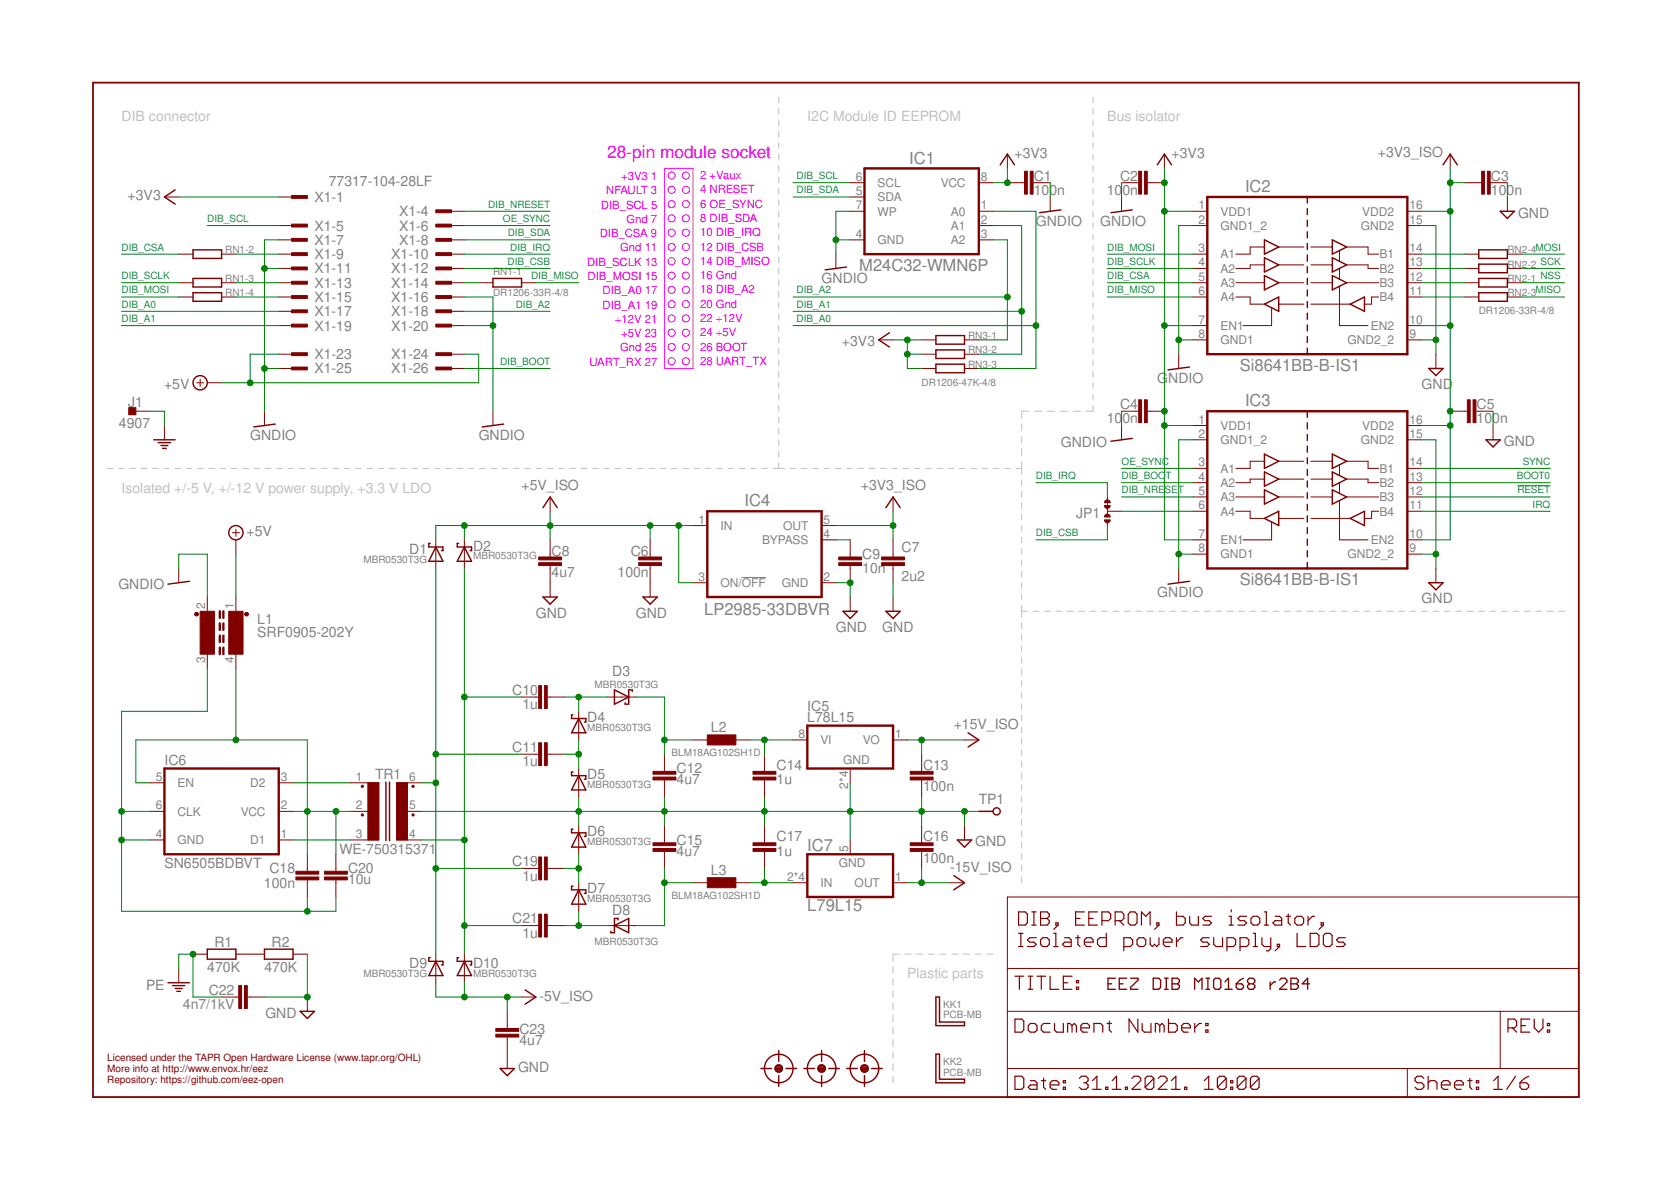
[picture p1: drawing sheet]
<svg xmlns="http://www.w3.org/2000/svg" width="297mm" height="210mm" viewBox="0 0 297 210" stroke-linecap="round" stroke-linejoin="round" font-family="sans-serif">
<g fill="none" stroke="#c0c0c0" stroke-width=".18">
<path d="M138.4 17.2v1.1M138.4 19.3v1M194.3 17.2v1.1M194.3 19.3v1M138.4 21.3v1M138.4 23.3v1.1M138.4 25.4v1M138.4 27.4v1M138.4 29.4v1.1M138.4 31.5v1M138.4 33.5v1M138.4 35.5v1"/>
<path d="M138.4 37.5v1.1M138.4 39.6v1M194.3 21.3v1M194.3 23.3v1.1M194.3 25.4v1M194.3 27.4v1M194.3 29.4v1.1M194.3 31.5v1M194.3 33.5v1M194.3 35.5v1M194.3 37.5v1.1M194.3 39.6v1"/>
<path d="M138.4 41.6v1M138.4 43.6v1.1M138.4 45.7v1M138.4 47.7v1M138.4 49.7v1.1M138.4 51.8v1M138.4 53.8v1M138.4 55.8v1.1M138.4 57.8v1.1M138.4 59.9v1M194.3 41.6v1M194.3 43.6v1.1"/>
<path d="M194.3 45.7v1M194.3 47.7v1M194.3 49.7v1.1M194.3 51.8v1M194.3 53.8v1M194.3 55.8v1.1M194.3 57.8v1.1M194.3 59.9v1M138.4 61.9v1M138.4 63.9v1.1M138.4 66v1M138.4 68v1"/>
<path d="M138.4 70v1.1M138.4 72.1v1M138.4 74.1v1M138.4 76.1v1.1M138.4 78.2v1M181.6 75.3v1.3M181.6 77.6v1.2M181.6 79.8v1.2M182.9 73.1h-1.3v1.2M183.9 73.1h1.3M186.2 73.1h1.3M188.4 73.1h1.3"/>
<path d="M190.7 73.1h1.3M194.3 61.9v1M194.3 63.9v1.1M194.3 66v1M194.3 68v1M194.3 70v1.1M194.3 72.1v1h-1.3M19.1 83.2h1M21.1 83.2h1M23.1 83.2h1M25.1 83.2h1M27.1 83.2h1"/>
<path d="M29.1 83.2h1M31.1 83.2h1M33.1 83.2h1M35.1 83.2h1M37.1 83.2h1M39.1 83.2h1M41.1 83.2h1M43.1 83.2h1.1M45.1 83.2h1.1M47.2 83.2h1M49.2 83.2h1M51.2 83.2h1"/>
<path d="M53.2 83.2h1M55.2 83.2h1M57.2 83.2h1M59.2 83.2h1M61.2 83.2h1M63.2 83.2h1M65.2 83.2h1M67.2 83.2h1M69.2 83.2h1M71.2 83.2h1M73.2 83.2h1M75.2 83.2h1"/>
<path d="M77.2 83.2h1.1M79.2 83.2h1.1M81.3 83.2h1M83.3 83.2h1M85.3 83.2h1M87.3 83.2h1M89.3 83.2h1M91.3 83.2h1M93.3 83.2h1M95.3 83.2h1M97.3 83.2h1M99.3 83.2h1"/>
<path d="M101.3 83.2h1M103.3 83.2h1M105.3 83.2h1M107.3 83.2h1M109.3 83.2h1M111.3 83.2h1.1M113.3 83.2h1.1M115.4 83.2h1M117.4 83.2h1M119.4 83.2h1M121.4 83.2h1M123.4 83.2h1"/>
<path d="M125.4 83.2h1M127.4 83.2h1M129.4 83.2h1M131.4 83.2h1M133.4 83.2h1M135.4 83.2h1M137.4 83.2h2M138.4 80.2v1M138.4 82.2v1M140.4 83.2h1M142.5 83.2h.9M144.5 83.2h1"/>
<path d="M146.5 83.2h1M148.5 83.2h1M150.5 83.2h1M152.5 83.2h1M154.5 83.2h1M156.5 83.2h1M158.5 83.2h1M160.5 83.2h1M162.5 83.2h1M164.5 83.2h1M166.5 83.2h1.1M168.6 83.2h.9"/>
<path d="M170.6 83.2h1M172.6 83.2h1M174.6 83.2h1M176.6 83.2h1M178.6 83.2h1M180.6 83.2h1M181.6 82v2.3M181.6 85.3v1M181.6 87.3v1M181.6 89.3v1.1M181.6 91.4v1M181.6 93.4v1"/>
<path d="M181.6 95.4v1.1M181.6 97.5v1M181.6 99.5v1M181.6 108.6h1M181.6 101.5v1.1M181.6 103.6v1M181.6 105.6v1M181.6 107.6v2.1M181.6 110.7v1.1M181.6 112.8v1M181.6 114.8v1.1M181.6 116.9v1"/>
<path d="M181.6 118.9v1.1M183.6 108.6h1.1M185.7 108.6h1M187.7 108.6h1M189.7 108.6h1.1M191.7 108.6h1.1M193.8 108.6h1M195.8 108.6h1M197.8 108.6h1.1M199.9 108.6h1M201.9 108.6h1M203.9 108.6h1.1"/>
<path d="M206 108.6h1M208 108.6h1M210 108.6h1.1M212.1 108.6h1M214.1 108.6h1M216.1 108.6h1.1M218.2 108.6h1M220.2 108.6h1M222.2 108.6h1.1M224.3 108.6h1M226.3 108.6h1M228.3 108.6h1.1"/>
<path d="M230.4 108.6h1M232.4 108.6h1M234.4 108.6h1.1M236.5 108.6h1M238.5 108.6h1M240.5 108.6h1M242.5 108.6h1.1M244.6 108.6h1M246.6 108.6h1M248.6 108.6h1.1M250.7 108.6h1M252.7 108.6h1"/>
<path d="M254.7 108.6h1.1M256.8 108.6h1M258.8 108.6h1M260.8 108.6h1.1M262.8 108.6h1.1M264.9 108.6h1M266.9 108.6h1M268.9 108.6h1.1M271 108.6h1M273 108.6h1M275 108.6h1.1M277.1 108.6h1"/>
<path d="M181.6 121v1M181.6 123v1.1M181.6 125.1v1M181.6 127.1v1.1M181.6 129.2v1M181.6 131.2v1.1M181.6 133.3v1M181.6 135.3v1.1M181.6 137.4v1M181.6 139.4v1.1M181.6 141.5v1M181.6 143.5v1.1"/>
<path d="M181.6 145.6v1M181.6 147.6v1.1M181.6 149.7v1M181.6 151.7v1.1M181.6 153.8v1.1M181.6 155.9v1M158.7 171.8v1.1M158.7 173.9v1.2M158.7 176.1v1.2M158.7 178.3v1.1M159.8 169.6h-1.1v1.2M160.8 169.6h1.1"/>
<path d="M162.9 169.6h1.1M165 169.6h1.1M167.1 169.6h1.1M169.2 169.6h1.1M171.3 169.6h1.1M173.4 169.6h1M175.4 169.6h1.1M158.7 180.4v1.2M158.7 182.6v1.2M158.7 184.8v1.1M158.7 186.9v1.2M158.7 189.1v1.2"/>
<path d="M158.7 191.3v1.1"/>
</g>
<path d="M131.9 102.6h4.2" fill="none" stroke="#808080" stroke-width=".18"/>
<g fill="none" stroke="#800000" stroke-width=".21">
<path d="M180.4 173.5h1.6M181.1 162.1h1.1l.4 .4v1.5l-.4 .4h-1.1zM181.1 168.2h.7M181.1 165.9h.7M181.2 173.5v2.3M181.5 165.9v2.3M182.8 173.5h.8M182.8 175.8h.8M183.2 173.5v2.3M183.4 164.4h.8M183.4 162.1h.8M183.8 162.1v2.3"/>
<path d="M184.2 166.7h-1.2l-.4 .3 .4 .4h.8l.4 .4-.4 .4h-1.2M184.3 173.5h1.6M185 162.1h1.1l.4 .4v.4l-.4 .3 .4 .4v.4l-.4 .4h-1.1zM185 163.2h1.1M185.1 173.5v2.3M185.4 166.7h.7l.4 .3v.8l-.4 .4h-.7l-.4-.4v-.8zM186.7 173.5v2.3h1.5M187.3 165.9h.4v2.3M187.3 168.2h.8M187.7 164h.4v.4h-.4zM188.1 164.4l-.8 .8M189 174.7h.8"/>
<path d="M189.3 166.7h.7l.4 .3v1.2h-1.1l-.4-.4 .4-.4h1.1M190.6 173.5h-1.6v2.3h1.6M191.2 163.2h.8M191.2 166.7h.8M191.3 175.5h.4v.3h-.4zM191.3 174.3h.4v.4h-.4zM191.6 166.3v1.5l.4 .4M192.8 162.1h-1.6v2.3h1.6M192.8 167.4h1.5v-.4l-.4-.3h-.8l-.3 .3v.8l.3 .4h.8M193.5 163.2h.8M195.1 162.1h-1.6v2.3h1.6M195.9 163.6h1.1l.4-.4v-.7l-.4-.4h-1.1v2.3"/>
<path d="M196.7 165.9v2.3h-1.2l-.4-.4v-.8l.4-.3h1.2M198.2 163.6h1.2l.4-.4v-.7l-.4-.4h-1.2v2.3M199 163.6l.8 .8M199.8 168.2h1.1l.4-.4v-.8l-.4-.3h-1.1v2.3M200.9 162.1h.8l.4 .4v1.5l-.4 .4h-.8l-.3-.4v-1.5zM202.5 166.7h.8l.4 .3v.8l-.4 .4h-.8l-.4-.4v-.8zM202.9 164.4v-2.3l.8 .8 .7-.8v2.3M204.4 166.7v1.1l.5 .4 .3-.4 .4 .4 .4-.4v-1.1M205.6 164h.4v.4h-.4zM206 164.4l-.8 .8M206.8 167.4h1.5v-.4l-.3-.3h-.8l-.4 .3v.8l.4 .4h.8M209.1 162.1v2.3h1.2l.4-.4v-.8l-.4-.3h-1.2"/>
<path d="M209.1 166.7v1.5M210.3 166.7h-.4l-.8 .7M211.5 162.9v1.1l.4 .4h1.1v-1.5M215 166.7h-1.2l-.4 .3 .4 .4h.8l.4 .4-.4 .4h-1.2M215.4 162.9h-1.2l-.4 .3 .4 .4h.8l.4 .4-.4 .4h-1.2M215.8 166.7v1.1l.4 .4h1.1v-1.5M218.1 168.2h1.2l.3-.4v-.8l-.3-.3h-1.2v2.3M218.5 164.4h.8M218.5 162.9h.4v1.5M218.9 161.7v.4M220.4 168.2h1.2l.4-.4v-.8l-.4-.3h-1.2v2.3M221.6 162.9h-1.2l-.4 .3 .4 .4h.8l.4 .4-.4 .4h-1.2"/>
<path d="M222.4 163.2l.4-.3h.7l.4 .3v.8l-.4 .4h-.7l-.4-.4zM222.8 168.2h.7M222.8 165.9h.4v2.3M224.3 166.7v1.1l.4 .4h1.2M224.7 164.4h.8M224.7 162.1h.4v2.3M225.9 166.7v1.9l-.4 .4h-.4M226.7 162.9h.8l.3 .3v1.2h-1.1l-.4-.4 .4-.4h1.1M227.1 167.8h.4v.4h-.4zM227.5 168.2l-.8 .8M228.6 162.9h.8M229 162.5v1.5l.4 .4"/>
<path d="M230.2 163.2l.4-.3h.8l.3 .3v.8l-.3 .4h-.8l-.4-.4zM230.6 165.9v2.3h1.5M232.5 162.9v1.5M232.9 165.9h1.2l.4 .4v1.5l-.4 .4h-1.2zM233.7 162.9h-.4l-.8 .7M234.8 164h.4v.4h-.4zM235.2 164.4l-.7 .8M235.6 165.9h.8l.4 .4v1.5l-.4 .4h-.8l-.4-.4v-1.5zM239.1 166.7h-1.1l-.4 .3 .4 .4h.8l.3 .4-.3 .4h-1.2M180.4 181.1h1.2l.4 .4v1.6l-.4 .4h-1.2zM180.4 191.3h1.2l.4 .4v1.5l-.4 .4h-1.2zM182.8 182.3l.4-.4h.7l.4 .4v.8l-.4 .4h-.7l-.4-.4z"/>
<path d="M183.2 192.1h.7l.4 .3v1.2h-1.1l-.4-.4 .4-.4h1.1M185.1 192.1h.8M185.5 191.7v1.5l.4 .4M186.7 192.8h1.5v-.4l-.4-.3h-.8l-.3 .3v.8l.3 .4h.8M186.7 181.9h-1.2l-.4 .4v.8l.4 .4h1.2M187.5 181.9v1.2l.3 .4h1.2v-1.6M189 193.2h.4v.4h-.4zM189 192.1h.4v.3h-.4zM190.6 182.3l-.4-.4h-.4v1.6M190.6 182.3l.4-.4 .3 .4v1.2M190.6 182.3v1.2M191.9 191.7l.4-.4h.7l.4 .4v.4l-.4 .3"/>
<path d="M192.1 182.7h1.6v-.4l-.4-.4h-.8l-.4 .4v.8l.4 .4h.8M192.6 192.4h.4M193 192.4l.4 .4v.4l-.4 .4h-.7l-.4-.4M194.2 193.6h1.5M194.2 192.1l.8-.8v2.3M194.5 183.5v-1.6h1.1l.4 .4v1.2M196.5 193.2h.4v.4h-.4zM196.8 181.9h.8M197.2 181.5v1.6l.4 .4M197.7 193.6h1.6M197.7 192.1l.8-.8v2.3M200 193.2h.4v.4h-.4z"/>
<path d="M201.2 191.7l.4-.4h.8l.4 .4v.4l-1.6 1.5h1.6M202.3 181.1v2.4l-1.6-2.4v2.4M203 181.9v1.2l.4 .4h1.2v-1.6M205.1 191.7v1.5l-.4 .4h-.8l-.3-.4M205.1 191.7l-.4-.4h-.8l-.3 .4v1.5M205.1 191.7l-1.5 1.5M205.9 191.7l.4-.4h.8l.4 .4v.4l-1.6 1.5h1.6M206.2 182.3l-.4-.4h-.4v1.6M206.2 182.3v1.2M206.2 182.3l.3-.4 .4 .4v1.2M207.7 181.1v2.4h1.2l.4-.4v-.8l-.4-.4h-1.2M208.2 193.6h1.6"/>
<path d="M208.2 192.1l.8-.8v2.3M210.1 182.7h1.5v-.4l-.4-.4h-.8l-.3 .4v.8l.3 .4h.8M210.6 193.2h.4v.4h-.4zM212.4 181.9v1.6M213.6 181.9h-.4l-.8 .8M214.1 193.6h1.5M214.1 192.1l.8-.8v2.3M214.3 183.1h.4v.4h-.4zM214.3 181.9h.4v.4h-.4zM218 191.7v1.5l-.4 .4h-.8l-.4-.4M218 191.7l-.4-.4h-.8l-.4 .4v1.5M218 191.7l-1.6 1.5"/>
<path d="M218.8 193.2h.3v.4h-.3zM218.8 192.1h.3v.3h-.3zM221.5 191.7v1.5l-.4 .4h-.8l-.4-.4M221.5 191.7l-.4-.4h-.8l-.4 .4v1.5M221.5 191.7l-1.6 1.5M223.8 191.7v1.5l-.4 .4h-.7l-.4-.4M223.8 191.7l-.4-.4h-.7l-.4 .4v1.5M223.8 191.7l-1.5 1.5M253.1 191.7l-.4-.4h-.8l-.4 .4v.4l.4 .3h.8l.4 .4v.4l-.4 .4h-.8l-.4-.4M253.9 192.4l.4-.3h.8l.3 .3v1.2M253.9 191.3v2.3M256.2 192.8h1.6v-.4l-.4-.3h-.8l-.4 .3v.8l.4 .4h.8"/>
<path d="M258.6 192.8h1.5v-.4l-.4-.3h-.7l-.4 .3v.8l.4 .4h.7M260.9 192.1h.8M261.3 191.7v1.5l.4 .4M262.4 193.2h.4v.4h-.4zM262.4 192.1h.4v.3h-.4zM265.5 193.6h1.6M265.5 192.1l.8-.8v2.3M268.1 182.7h1.1l.4-.4v-.8l-.4-.4h-1.1v2.4M268.8 182.7l.8 .8M269.4 191.3l-1.6 2.3M270.2 192.4h1.2l.3 .4v.4l-.3 .4h-.8l-.4-.4zM270.4 182.3h.8"/>
<path d="M271.7 191.3l-.7 .4-.8 .7M271.9 181.1h-1.5v2.4h1.5M272.7 181.1v1.6l.8 .8 .8-.8v-1.6M275.1 183.1h.4v.4h-.4zM275.1 181.9h.4v.4h-.4z"/>
</g>
<g fill="none" stroke="#800000" stroke-width=".25">
<path d="M31.1 33.7l-1.9 1.3 1.9 1.3M177.8 29.3l1.3-1.9 1.2 1.9M188.6 37.3l-3.8 .5M201.3 37.3l-3.8 .5M205.7 29.3l1.3-1.9 1.3 1.9M232.4 35v1.1M232.4 37.1v1M232.4 39.1v1.1M256.5 29.3l1.3-1.9 1.3 1.9M266.7 37.5h2.5l-1.3 1.3zM34.3 52h5.1v1.6h-5.1zM34.3 44.4h5.1v1.5h-5.1z"/>
<path d="M34.3 49.5h5.1v1.5h-5.1zM87.6 49.5h5.1v1.5h-5.1zM150.5 47.5l-3.8 .5M158.1 59.1l-1.9 1.3 1.9 1.3M166.4 59.6h5v1.6h-5zM224.8 42.6l2.5 1.3-2.5 1.3zM224.8 45.8l2.5 1.3-2.5 1.2zM224.8 49l2.5 1.2-2.5 1.3zM224.8 54.1l2.5-1.3v2.5zM232.4 41.2v1.1M232.4 43.3v1M232.4 45.3v1.1"/>
<path d="M232.4 47.4v1.1M232.4 49.5v1M232.4 51.5v1.1M232.4 53.6v1.1M232.4 55.7v1M232.4 57.7v1.1M232.4 59.8v1.1M236.8 42.6l2.6 1.3-2.6 1.3zM236.8 45.8l2.6 1.3-2.6 1.2zM236.8 49l2.6 1.2-2.6 1.3zM240 54.1l2.5-1.3v2.5zM262.9 52h5v1.6h-5z"/>
<path d="M262.9 44.4h5v1.5h-5zM262.9 49.5h5v1.5h-5zM262.9 46.9h5v1.6h-5zM27.3 78.2h3.8M28.1 78.7h2.2M28.6 79.2h1.2M28.9 79.7h.6M48.9 75.4l-3.8 .5M89.5 75.4l-3.8 .5M166.4 62.2h5v1.5h-5zM166.4 64.7h5v1.6h-5zM201.3 77.9l-3.8 .5"/>
<path d="M211.4 65.2l-3.8 .5M232.4 61.9v1M232.4 73.1v1.1M232.4 75.2v1M232.4 77.2v1.1M232.4 79.3v1.1M254 65.5h2.5l-1.3 1.3zM264.1 78.2h2.6l-1.3 1.2zM76.5 96.6h-.3v.6h2.5v.7h-.2M77.5 97.2l1.2 2.6h-2.5zM81.5 96.6h-.2v.6h2.5v.7h-.2M82.5 97.2l1.3 2.6h-2.5z"/>
<path d="M96.5 90.2l1.3-1.9 1.3 1.9M157.5 90.2l1.2-1.9 1.3 1.9M224.8 80.7l2.5 1.3-2.5 1.2zM224.8 83.9l2.5 1.3-2.5 1.2zM224.8 87.1l2.5 1.2-2.5 1.3zM224.8 92.1l2.5-1.2v2.5zM232.4 81.4v1M232.4 83.4v1.1M232.4 85.5v1.1M232.4 87.6v1M232.4 89.6v1.1M232.4 91.7v1.1"/>
<path d="M232.4 93.8v1M232.4 95.8v1.1M232.4 97.9v1.1M232.4 100v1M236.8 80.7l2.6 1.3-2.6 1.2zM236.8 83.9l2.6 1.3-2.6 1.2zM236.8 87.1l2.6 1.2-2.6 1.3zM240 92.1l2.5-1.2v2.5zM33.7 103.3l-3.8 .5M34.7 109.2h.5M34.8 109h.3M35.2 109l-.3-.1-.2 .3"/>
<path d="M35.2 109a.26 .26 0 0 1-.2 .4 .26 .26 0 0 1-.3-.2M43.6 109.2h.5M43.6 109h.4M44 109l-.2-.1-.2 .3M44 109a.26 .26 0 0 1-.1 .4 .26 .26 0 0 1-.3-.2M96.5 106.1h2.6l-1.3 1.3zM114.3 106.1h2.5l-1.2 1.3zM149.9 108.6h2.5l-1.3 1.3zM157.5 108.6h2.5l-1.3 1.3zM211.4 103.3l-3.8 .5M254 103.6h2.5l-1.3 1.2zM68.6 139v10.4"/>
<path d="M69.2 139v10.4M101.9 127.1h-.3v.6h2.5v.6h-.2M101.9 137.2h-.3v.7h2.5v.6h-.2M102.9 137.9l1.2 2.5h-2.5zM102.9 127.7l1.2 2.5h-2.5zM109.2 122.6l2.6 1.3-2.6 1.3zM112.4 122.9v-.3h-.6v2.6h-.7v-.3M172.1 130.2l1.9 1.3-1.9 1.3M101.9 147.4h-.3v.6h2.5v.7h-.2M101.9 157.5h-.3v.7h2.5v.6h-.2M102.9 148l1.2 2.6h-2.5zM102.9 158.2l1.2 2.5h-2.5z"/>
<path d="M169.5 155.6l1.9 1.3-1.9 1.3M170.2 149.3h2.5l-1.3 1.3zM174 144.2h2.5M29.9 174.7h3.8M30.7 175.2h2.2M31.1 175.7h1.3M31.4 176.2h.7M36.9 168.7h5v1.8h-5zM47 168.7h5.1v1.8h-5.1zM53.4 179.7h2.5l-1.3 1.3zM76.5 170.2h-.3v.7h2.5v.6h-.2M77.5 170.9l1.2 2.5h-2.5z"/>
<path d="M81.5 170.2h-.2v.7h2.5v.6h-.2M82.5 170.9l1.3 2.5h-2.5zM93.3 175.9l1.9 1.3-1.9 1.3M109.2 164.5l2.6-1.3v2.6zM109.9 163.5v-.3h-.7v2.6h-.6v-.3M166.4 177.2h.6v4.5h4.4v.6h-5zM88.9 189.9h2.5l-1.2 1.3zM135.3 189.9h1.9M137.8 189.9h1.3M137.8 189.9a.63 .63 0 0 0 .6 .6 .63 .63 0 0 0 .7-.6M137.8 190.1h1.2M137.8 189.7a.64 .64 0 0 1 .6-.4 .64 .64 0 0 1 .6 .4"/>
<path d="M137.8 189.7v.2M137.9 189.7h1.1M137.9 190.3h1M138 189.4h.9M138.4 186.7v1.9M138.4 191.2v1.9M139 189.7l.1 .2M139.7 189.9h1.9M142.9 189.9h1.9M145.4 189.9a.63 .63 0 0 0 .6 .6 .63 .63 0 0 0 .7-.6M145.4 189.9h1.3M145.4 190.1h1.2"/>
<path d="M145.5 189.7h1.1M145.5 189.7a.64 .64 0 0 1 .7-.4 .64 .64 0 0 1 .5 .6M145.5 189.7l-.1 .2M145.6 190.3h.9M145.6 189.4h.9M146 186.7v1.9M146 191.2v1.9M147.3 189.9h1.9M150.5 189.9h1.9M153 189.9h1.3M153.1 190.1h1.2M153.1 189.7a.64 .64 0 0 1 .6-.4 .64 .64 0 0 1 .6 .4"/>
<path d="M153.1 189.7a.64 .64 0 0 0 .4 .8 .64 .64 0 0 0 .8-.6M153.1 189.7h1.1M153.2 190.3h.9M153.2 189.4h.9M153.7 186.7v1.9M153.7 191.2v1.9M154.3 189.7v.2M154.9 189.9h1.9M166.4 187.4h.6v4.4h4.4v.6h-5z"/>
<circle cx="35.6" cy="68" r="1.27"/>
<circle cx="41.9" cy="94.7" r="1.27"/>
<circle cx="177.2" cy="144.2" r=".64"/>
<circle cx="138.4" cy="189.9" r="2.54"/>
<circle cx="146" cy="189.9" r="2.54"/>
<circle cx="153.7" cy="189.9" r="2.54"/>
</g>
<g fill="none" stroke="#800000" stroke-width=".32">
<path d="M16.5 14.7h264.1v180.3h-264.1z"/>
<circle cx="64.4" cy="139.8" r=".13"/>
<circle cx="73.4" cy="139.8" r=".13"/>
<circle cx="64.4" cy="144.8" r=".13"/>
<circle cx="73.4" cy="144.8" r=".13"/>
</g>
<g fill="none" stroke="#800000" stroke-width=".18">
<path d="M29.2 35h2.6M49.6 35h2.5M80 37.5h2.5M151.1 35h2.6M151.1 37.5h2.6M151.1 32.5h2.6M174 37.5h2.5M174 32.5h2.5M179.1 27.4v2.5M179.1 32.5h3M183.6 32.5h3.1M186.7 35v2.5"/>
<path d="M199.4 32.5h3M199.4 35v2.5M203.9 32.5h3.1M207 27.4v2.5M212.1 37.5h2.5M250.2 37.5h2.5M257.8 27.4v2.5M260.3 32.5h3.1M264.9 32.5h3M267.9 35v2.5M31.8 45.2h2.5M31.8 50.2h2.5"/>
<path d="M31.8 52.8h2.5M39.4 45.2h2.5M39.4 50.2h2.5M39.4 52.8h2.5M49.6 40.1h2.5M49.6 42.6h2.5M49.6 45.2h2.5M49.6 47.7h2.5M49.6 50.2h2.5M49.6 52.8h2.5M49.6 55.3h2.5M49.6 57.9h2.5"/>
<path d="M80 40.1h2.5M80 42.6h2.5M80 45.2h2.5M80 47.7h2.5M80 50.2h2.5M80 52.8h2.5M80 55.3h2.5M80 57.9h2.5M85.1 50.2h2.5M92.7 50.2h2.5M148.6 45.2v2.5M151.1 42.6h2.6"/>
<path d="M174 40.1h2.5M174 42.6h2.5M212.1 40.1h2.5M212.1 45.2h2.5M212.1 47.7h2.5M212.1 50.2h2.5M212.1 52.8h2.5M212.1 57.9h2.5M219.7 50.2h5.1M219.7 52.8h2.5v1.3h2.6M224.8 43.9h-2.6v1.3h-2.5M224.8 47.1h-2.6v.6h-2.5"/>
<path d="M226 54.7v3.2h-5M227.3 50.2h4.5M227.3 43.9h4.5M227.3 47.1h4.5M227.3 54.1h4.5M233 50.2h3.8M233 43.9h3.8M233 47.1h3.8M233 54.1h7M238.1 50.9v7h5.1M238.1 44.5v1.9M238.1 47.7v1.9"/>
<path d="M239.4 43.9h3.8v1.3h1.9M239.4 47.1h3.8v.6h1.9M239.4 50.2h5.7M245.1 52.8h-1.3v1.3h-1.3M250.2 40.1h2.5M250.2 45.2h2.5M250.2 47.7h2.5M250.2 50.2h2.5M250.2 52.8h2.5M250.2 57.9h2.5M260.3 45.2h2.6M260.3 47.7h2.6"/>
<path d="M260.3 50.2h2.6M260.3 52.8h2.6M267.9 45.2h2.6M267.9 47.7h2.6M267.9 50.2h2.6M267.9 52.8h2.6M24.2 73.1h2.5M29.2 75.6v2.6M34.9 68h1.3M35.6 67.4v1.3M36.9 68h2.5M47 73.1v2.5"/>
<path d="M49.6 65.5h2.5M49.6 62.9h2.5M80 65.5h2.5M80 62.9h2.5M87.6 73.1v2.5M156.2 60.4h2.5M163.8 65.5h2.6M163.8 62.9h2.6M163.8 60.4h2.6M171.4 65.5h2.6M171.4 62.9h2.6M171.4 60.4h2.6"/>
<path d="M199.4 73.1h3M199.4 75.6v2.6M203.9 73.1h3.1M209.5 62.9v2.6M212.1 60.4h2.5M212.1 75.6h2.5M212.1 78.2h2.5M250.2 60.4h2.5M250.2 75.6h2.5M250.2 78.2h2.5M255.2 62.9v2.6M257.8 73.1h3"/>
<path d="M262.4 73.1h3M265.4 75.6v2.6M41.3 94.7h1.3M41.9 94v1.3M41.9 95.9v2.6M77.5 95.9v5.1M82.5 95.9v5.1M97.8 88.3v2.6M97.8 95.9v3.1M115.6 95.9v3.1M123.2 93.4h2.5M146 95.9h2.6"/>
<path d="M146 93.4h2.6M151.1 95.9v3.1M158.7 88.3v2.6M158.7 95.9v3.1M196.8 90.9h2.6M196.8 88.3v3.3M196.8 92.6v.8M212.1 83.2h2.5M212.1 85.8h2.5M212.1 88.3h2.5M212.1 90.9h2.5M212.1 95.9h2.5"/>
<path d="M212.1 98.5h2.5M219.7 90.9h2.5v1.2h2.6M219.7 88.3h5.1M224.8 82h-2.6v1.2h-2.5M224.8 85.2h-2.6v.6h-2.5M226 92.8v3.1h-5M227.3 88.3h4.5M227.3 82h4.5M227.3 85.2h4.5M227.3 92.1h4.5M233 88.3h3.8M233 82h3.8"/>
<path d="M233 85.2h3.8M233 92.1h7M238.1 82.6v1.9M238.1 85.8v1.9M238.1 89v6.9h5.1M239.4 82h3.8v1.2h1.9M239.4 85.2h3.8v.6h1.9M239.4 88.3h5.7M245.1 90.9h-1.3v1.2h-1.3M250.2 83.2h2.5M250.2 85.8h2.5M250.2 88.3h2.5"/>
<path d="M250.2 90.9h2.5M250.2 95.9h2.5M250.2 98.5h2.5M31.8 101v2.6M36.9 106.1v2.5M36.9 116.3v2.5M41.9 106.1v2.5M41.9 116.3v2.5M97.8 100.5v5.6M115.6 100.5v5.6M123.2 103.6h2.5M146 103.6h2.6"/>
<path d="M151.1 100.5v3.1M151.1 106.1v2.5M158.7 100.5v3.1M158.7 106.1v2.5M209.5 101v2.6M255.2 101v2.6M26.7 139.1h2.5M49.6 139.1h2.5M62.3 139.1h5v10.2h-5M65.4 139.1v10.2M72.4 139.1v10.2M75 139.1h-4.5v10.2h4.5"/>
<path d="M92.7 123.9h3.1M92.7 134h3.1M97.3 123.9h3M97.3 134h3M102.9 126.4v5.1M102.9 136.6v5.1M107.9 123.9h5.1M118.1 134v3.1M118.1 138.6v3.1M123.2 131.5h2.5M130.8 131.5h2.5M135.9 134v3.1"/>
<path d="M135.9 138.6v3.1M141 131.5h2.5M151.1 136.6v2.5M158.7 131.5h2.6M163.8 134v3.1M163.8 138.6v3.1M171.4 131.5h2.6M26.7 149.3h2.5M26.7 144.2h2.5M49.6 149.3h2.5M49.6 144.2h2.5M54.6 151.8v3.1"/>
<path d="M54.6 156.4v3M59.7 151.8v3.1M59.7 156.4v3M62.3 144.2h3.1M72.4 144.2h2.6M92.7 154.3h3.1M97.3 154.3h3M102.9 146.7v5.1M102.9 156.9v5.1M118.1 146.7v3.1M118.1 151.3v3M123.2 156.9h2.5"/>
<path d="M130.8 156.9h2.5M135.9 146.7v3.1M135.9 151.3v3M141 156.9h2.5M151.1 149.3v2.5M158.7 156.9h2.6M163.8 146.7v3.1M163.8 151.3v3M168.9 156.9h2.5M171.4 146.7v2.6M179.1 159.4h101.5v35.6h-101.5zM31.8 172.1v2.6"/>
<path d="M34.3 169.6h2.6M39.4 177.2h3M41.9 169.6h5.1M44 177.2h3M52.1 169.6h2.5M54.6 177.2v2.5M77.5 169.6v5.1M82.5 169.6v5.1M90.2 179.7v3.1M92.7 177.2h2.5M92.7 164.5h3.1M97.3 164.5h3"/>
<path d="M107.9 164.5h5.1M179.1 179.7h101.5M179.1 172.1h101.5M266.7 179.7v10.2M90.2 184.3v5.6M179.1 189.9h101.5M250.2 189.9v5.1"/>
</g>
<g fill="none" stroke="#800000" stroke-width=".23">
<path d="M197 174.9h.6M198.3 173.9h-1.3v1.9h1.3M199 174.9h.6M200.3 173.9h-1.3v1.9h1.3M201 173.9h1.3v.3l-1.3 1.3v.3h1.3M205 173.9h1l.3 .3v1.3l-.3 .3h-1zM207 173.9h.7M207 175.8h.7M207.3 173.9v1.9M208.3 173.9h1l.4 .3v.3l-.4 .4 .4 .3v.3l-.4 .3h-1zM208.3 174.9h1M212.4 175.8v-1.9l.6 .6 .7-.6v1.9"/>
<path d="M214.4 173.9h.6M214.4 175.8h.6M214.7 173.9v1.9M216 173.9h.7l.3 .3v1.3l-.3 .3h-.7l-.3-.3v-1.3zM217.7 175.8h1.3M217.7 174.5l.7-.6v1.9M219.8 174.9h.9l.3 .3v.3l-.3 .3h-.6l-.3-.3zM221 173.9l-.6 .3-.6 .7M222.1 174.9l-.3-.4v-.3l.3-.3h.6l.4 .3v.3l-.4 .4M222.1 174.9l-.3 .3v.3l.3 .3h.6l.4-.3v-.3l-.4-.3M222.1 174.9h.6M225.8 174.5v1.3"/>
<path d="M226.8 174.5h-.4l-.6 .7M227.5 174.2l.3-.3h.6l.4 .3v.3l-1.3 1.3h1.3M229.5 173.9h.9l.4 .3v.3l-.4 .4 .4 .3v.3l-.4 .3h-.9zM229.5 174.9h.9M232.8 174.9h-1.3l1-1v1.9"/>
</g>
<g fill="#800000" stroke="#800000" stroke-width=".18">
<path d="M51.8 34.8h2.8v.5h-2.8z"/>
<path d="M77.5 37.3h2.8v.5h-2.8z"/>
<path d="M51.8 39.8h2.8v.5h-2.8z"/>
<path d="M77.5 39.8h2.8v.5h-2.8z"/>
<path d="M51.8 42.4h2.8v.5h-2.8z"/>
<path d="M77.5 42.4h2.8v.5h-2.8z"/>
<path d="M51.8 44.9h2.8v.5h-2.8z"/>
<path d="M77.5 44.9h2.8v.5h-2.8z"/>
<path d="M51.8 47.5h2.8v.5h-2.8z"/>
<path d="M51.8 50h2.8v.5h-2.8z"/>
<path d="M77.5 50h2.8v.5h-2.8z"/>
<path d="M51.8 52.5h2.8v.5h-2.8z"/>
<path d="M77.5 52.5h2.8v.5h-2.8z"/>
<path d="M51.8 55.1h2.8v.5h-2.8z"/>
<path d="M77.5 55.1h2.8v.5h-2.8z"/>
<path d="M51.8 57.6h2.8v.5h-2.8z"/>
<path d="M77.5 57.6h2.8v.5h-2.8z"/>
<path d="M51.8 65.2h2.8v.5h-2.8z"/>
<path d="M77.5 65.2h2.8v.5h-2.8z"/>
<path d="M22.9 72.5h1.3v1.2h-1.3z"/>
<path d="M182.1 30.4h.5v4.1h-.5z"/>
<path d="M183.1 30.4h.5v4.1h-.5z"/>
<path d="M202.4 30.4h.5v4.1h-.5z"/>
<path d="M203.4 30.4h.5v4.1h-.5z"/>
<path d="M263.4 30.4h.5v4.1h-.5z"/>
<path d="M264.4 30.4h.5v4.1h-.5z"/>
<path d="M202.4 71.1h.5v4h-.5z"/>
<path d="M203.4 71.1h.5v4h-.5z"/>
<path d="M260.8 71.1h.5v4h-.5z"/>
<path d="M261.9 71.1h.5v4h-.5z"/>
<path d="M77.5 47.5h2.8v.5h-2.8z"/>
<path d="M77.5 62.7h2.8v.5h-2.8z"/>
<path d="M51.8 62.7h2.8v.5h-2.8z"/>
<path d="M57.7 154.9h4v.5h-4z"/>
<path d="M57.7 155.9h4v.5h-4z"/>
<path d="M52.6 155.9h4.1v.5h-4.1z"/>
<path d="M52.6 154.9h4.1v.5h-4.1z"/>
<path d="M70.5 139.1h1.9v10.2h-1.9z"/>
<path d="M65.4 139.1h1.9v10.2h-1.9z"/>
<path d="M88.1 182.8h4.1v.5h-4.1z"/>
<path d="M88.1 183.8h4.1v.5h-4.1z"/>
<path d="M95.8 132h.5v4.1h-.5z"/>
<path d="M96.8 132h.5v4.1h-.5z"/>
<path d="M95.8 121.9h.5v4h-.5z"/>
<path d="M96.8 121.9h.5v4h-.5z"/>
<path d="M95.8 152.3h.5v4.1h-.5z"/>
<path d="M96.8 152.3h.5v4.1h-.5z"/>
<path d="M95.8 162.5h.5v4h-.5z"/>
<path d="M96.8 162.5h.5v4h-.5z"/>
<path d="M116.1 138.1h4v.5h-4z"/>
<path d="M116.1 137.1h4v.5h-4z"/>
<path d="M116.1 150.8h4v.5h-4z"/>
<path d="M116.1 149.8h4v.5h-4z"/>
<path d="M161.8 138.1h4.1v.5h-4.1z"/>
<path d="M161.8 137.1h4.1v.5h-4.1z"/>
<path d="M161.8 150.8h4.1v.5h-4.1z"/>
<path d="M161.8 149.8h4.1v.5h-4.1z"/>
<path d="M133.9 137.1h4v.5h-4z"/>
<path d="M133.9 138.1h4v.5h-4z"/>
<path d="M133.9 149.8h4v.5h-4z"/>
<path d="M133.9 150.8h4v.5h-4z"/>
<path d="M125.7 130.6h5.1v1.8h-5.1z"/>
<path d="M125.7 156h5.1v1.8h-5.1z"/>
<path d="M149.1 99h4.1v.5h-4.1z"/>
<path d="M149.1 100h4.1v.5h-4.1z"/>
<path d="M156.7 100h4.1v.5h-4.1z"/>
<path d="M156.7 99h4.1v.5h-4.1z"/>
<path d="M95.8 99h4v.5h-4z"/>
<path d="M95.8 100h4v.5h-4z"/>
<path d="M113.5 100h4.1v.5h-4.1z"/>
<path d="M113.5 99h4.1v.5h-4.1z"/>
<path d="M35.6 108.6h2.5v7.7h-2.5z"/>
<path d="M40.7 108.6h2.5v7.7h-2.5z"/>
<path d="M43.5 175.2h.5v4h-.5z"/>
<path d="M42.4 175.2h.5v4h-.5z"/>
</g>
<g fill="none" stroke="#800000" stroke-width=".42">
<path d="M153.7 29.9h20.3v15.3h-20.3zM214.6 35h35.6v27.9h-35.6zM214.6 73.1h35.6v27.9h-35.6zM125.7 90.9h20.3v15.2h-20.3zM39.1 108.6v1.2M39.1 110.8v1.2M39.1 113v1.1M39.1 115.1v1.2M39.7 108.6v1.2M39.7 110.8v1.2M39.7 113v1.1M39.7 115.1v1.2"/>
<path d="M29.2 136.6h20.4v15.2h-20.4zM143.5 129h15.2v7.6h-15.2zM143.5 151.8h15.2v7.6h-15.2z"/>
</g>
<g fill="#800000" stroke="#800000" stroke-width=".18">
<path d="M196.3 92.4h1.1a.51 .51 0 0 1-.6 .5 .51 .51 0 0 1-.5-.5z" fill-rule="evenodd"/>
<path d="M196.8 91.4l.4 .1 .2 .4h-.6z" fill-rule="evenodd"/>
<path d="M196.5 91.5l.3-.1v.5h-.5z" fill-rule="evenodd"/>
<path d="M196.8 88.8l.4 .2 .2 .3h-.6z" fill-rule="evenodd"/>
<path d="M196.5 89l.3-.2v.5h-.5z" fill-rule="evenodd"/>
<path d="M196.3 89.9h1.1a.51 .51 0 0 1-.6 .5 .51 .51 0 0 1-.5-.5z" fill-rule="evenodd"/>
</g>
<g fill="none" stroke="#008000" stroke-width=".18">
<path d="M31.8 35h17.8M82.5 37.5h15.3M141 32.5h10.1M141 35h10.1M151.1 37.5h-2.5v7.7M176.5 37.5h7.6v28h-10.1M179.1 29.9v2.6h-2.6M186.7 32.5v2.5M199.4 32.5v2.5M207 37.5h5.1M207 29.9v66h5.1M252.7 37.5h5.1"/>
<path d="M257.8 32.5h2.5M257.8 29.9v66h-5.1M267.9 32.5v2.5M21.6 55.3h28M21.6 57.9h28M21.6 52.8h10.2M21.6 45.2h10.2M21.6 50.2h10.2M36.9 40.1h12.7M41.9 52.8h7.7M41.9 45.2h7.7M41.9 50.2h7.7"/>
<path d="M47 47.7h2.6M49.6 42.6h-2.6v30.5M82.5 55.3h15.3M82.5 57.9h5.1M82.5 40.1h15.3M82.5 42.6h15.3M82.5 52.8h5.1v20.3M82.5 45.2h15.3M82.5 50.2h2.6M82.5 47.7h15.3M95.2 50.2h7.7M141 55.3h40.6"/>
<path d="M141 57.9h43.1M141 52.8h38.1M148.6 42.6h2.5M176.5 40.1h5.1v22.8h-7.6M176.5 42.6h2.6v17.8h-5.1M196.8 52.8h15.3M196.8 45.2h15.3M196.8 50.2h15.3M196.8 47.7h15.3M207 57.9h5.1M212.1 40.1h-2.6v22.8M252.7 57.9h5.1"/>
<path d="M252.7 40.1h2.5v22.8M252.7 52.8h7.6M252.7 45.2h7.6M252.7 50.2h7.6M252.7 47.7h7.6M270.5 52.8h7.6M270.5 45.2h7.6M270.5 50.2h7.6M270.5 47.7h7.6M26.7 73.1h2.5v2.5M47 65.5h2.6M49.6 62.9h-5.1v5.1"/>
<path d="M82.5 65.5h15.3M82.5 62.9h2.6v5.1h-45.7M158.7 60.4h5.1M161.3 60.4v5.1h2.5M161.3 62.9h2.5M199.4 73.1v2.5M207 75.6h5.1M209.5 60.4h2.6M212.1 78.2h-2.6v22.8M252.7 60.4h2.5M252.7 75.6h5.1M252.7 78.2h2.5v22.8"/>
<path d="M265.4 73.1v2.5M41.9 98.5v7.6M82.5 93.4v2.5M97.8 90.9v5M115.6 93.4v2.5M120.6 93.4v10.2h2.6M123.2 93.4h-45.7v2.5M148.6 95.9h2.5M148.6 93.4h10.1M158.7 90.9v5M184.1 85.8h12.7v2.5M196.8 93.4v2.5h-12.7"/>
<path d="M199.4 88.3h12.7M199.4 85.8h12.7M199.4 90.9h12.7M199.4 83.2h12.7M209.5 98.5h2.6M252.7 88.3h22.9M252.7 85.8h22.9M252.7 98.5h2.5M252.7 90.9h22.9M252.7 83.2h22.9M31.8 101v-2.5h5.1v7.6M36.9 118.8v7.6h-15.3v35.6h38.1v-2.6"/>
<path d="M41.9 118.8v12.7M77.5 101v68.6M82.5 101v68.6M148.6 103.6h2.5v2.5M158.7 103.6v2.5M26.7 139.1h-2.5v-7.6h30.4v20.3M52.1 139.1h10.2M75 139.1h2.5M77.5 134h15.2M82.5 123.9h10.2M100.3 134h2.6M100.3 123.9h7.6"/>
<path d="M102.9 123.9v2.5M102.9 131.5v5.1M113 123.9h5.1v10.1M118.1 131.5h5.1M133.3 131.5h7.7M135.9 131.5v2.5M151.1 139.1v10.2M161.3 131.5h10.1M163.8 131.5v2.5M21.6 144.2h5.1M21.6 149.3h5.1M52.1 144.2h10.2"/>
<path d="M52.1 149.3h10.2M54.6 159.4v2.6M59.7 144.2v7.6M75 144.2h99M75 149.3h7.5M77.5 154.3h15.2M100.3 154.3h2.6M102.9 141.7v5M102.9 151.8v5.1M118.1 141.7v5M118.1 154.3v10.2h-5.1M118.1 156.9h5.1"/>
<path d="M133.3 156.9h7.7M135.9 141.7v5M135.9 154.3v2.6M161.3 156.9h7.6M163.8 141.7v5M163.8 154.3v2.6M171.4 144.2v2.5M31.8 172.1v-2.5h2.5v7.6h5.1M54.6 169.6v7.6h-7.6M77.5 174.7v2.5h15.2M82.5 174.7v2.5M82.5 164.5h10.2"/>
<path d="M90.2 177.2v2.5M100.3 164.5h7.6M102.9 162v2.5"/>
</g>
<g fill="#008000" stroke="#008000" stroke-width=".18">
<circle cx="184.1" cy="57.9" r=".51"/>
<circle cx="181.6" cy="55.3" r=".51"/>
<circle cx="179.1" cy="52.8" r=".51"/>
<circle cx="179.1" cy="32.5" r=".51"/>
<circle cx="161.3" cy="60.4" r=".51"/>
<circle cx="161.3" cy="62.9" r=".51"/>
<circle cx="207" cy="32.5" r=".51"/>
<circle cx="207" cy="37.5" r=".51"/>
<circle cx="207" cy="57.9" r=".51"/>
<circle cx="207" cy="73.1" r=".51"/>
<circle cx="207" cy="75.6" r=".51"/>
<circle cx="34.3" cy="169.6" r=".51"/>
<circle cx="87.6" cy="57.9" r=".51"/>
<circle cx="47" cy="65.5" r=".51"/>
<circle cx="47" cy="47.7" r=".51"/>
<circle cx="148.6" cy="42.6" r=".51"/>
<circle cx="209.5" cy="60.4" r=".51"/>
<circle cx="209.5" cy="98.5" r=".51"/>
<circle cx="255.2" cy="60.4" r=".51"/>
<circle cx="255.2" cy="98.5" r=".51"/>
<circle cx="151.1" cy="144.2" r=".51"/>
<circle cx="163.8" cy="144.2" r=".51"/>
<circle cx="135.9" cy="144.2" r=".51"/>
<circle cx="171.4" cy="144.2" r=".51"/>
<circle cx="102.9" cy="144.2" r=".51"/>
<circle cx="118.1" cy="144.2" r=".51"/>
<circle cx="151.1" cy="103.6" r=".51"/>
<circle cx="54.6" cy="177.2" r=".51"/>
<circle cx="257.8" cy="32.5" r=".51"/>
<circle cx="257.8" cy="37.5" r=".51"/>
<circle cx="257.8" cy="57.9" r=".51"/>
<circle cx="257.8" cy="73.1" r=".51"/>
<circle cx="257.8" cy="75.6" r=".51"/>
<circle cx="158.7" cy="93.4" r=".51"/>
<circle cx="44.5" cy="68" r=".51"/>
<circle cx="77.5" cy="139.1" r=".51"/>
<circle cx="77.5" cy="134" r=".51"/>
<circle cx="77.5" cy="154.3" r=".51"/>
<circle cx="82.5" cy="149.3" r=".51"/>
<circle cx="82.5" cy="123.9" r=".51"/>
<circle cx="82.5" cy="164.5" r=".51"/>
<circle cx="97.8" cy="93.4" r=".51"/>
<circle cx="82.5" cy="93.4" r=".51"/>
<circle cx="120.6" cy="93.4" r=".51"/>
<circle cx="115.6" cy="93.4" r=".51"/>
<circle cx="82.5" cy="177.2" r=".51"/>
<circle cx="90.2" cy="177.2" r=".51"/>
<circle cx="102.9" cy="134" r=".51"/>
<circle cx="102.9" cy="123.9" r=".51"/>
<circle cx="102.9" cy="154.3" r=".51"/>
<circle cx="102.9" cy="164.5" r=".51"/>
<circle cx="163.8" cy="131.5" r=".51"/>
<circle cx="163.8" cy="156.9" r=".51"/>
<circle cx="135.9" cy="131.5" r=".51"/>
<circle cx="54.6" cy="144.2" r=".51"/>
<circle cx="59.7" cy="144.2" r=".51"/>
<circle cx="41.9" cy="131.5" r=".51"/>
<circle cx="54.6" cy="162" r=".51"/>
<circle cx="21.6" cy="149.3" r=".51"/>
<circle cx="21.6" cy="144.2" r=".51"/>
<circle cx="118.1" cy="131.5" r=".51"/>
<circle cx="118.1" cy="156.9" r=".51"/>
<circle cx="135.9" cy="156.9" r=".51"/>
</g>
<g fill="none" stroke="#f0f" stroke-width=".18">
<path d="M118.1 29.9h5.1v35.6h-5.1z"/>
<circle cx="119.4" cy="36.3" r=".64"/>
<circle cx="119.4" cy="33.7" r=".64"/>
<circle cx="119.4" cy="38.8" r=".64"/>
<circle cx="119.4" cy="31.2" r=".64"/>
<circle cx="121.9" cy="38.8" r=".64"/>
<circle cx="121.9" cy="31.2" r=".64"/>
<circle cx="121.9" cy="36.3" r=".64"/>
<circle cx="121.9" cy="33.7" r=".64"/>
<circle cx="119.4" cy="46.4" r=".64"/>
<circle cx="119.4" cy="49" r=".64"/>
<circle cx="119.4" cy="51.5" r=".64"/>
<circle cx="119.4" cy="59.1" r=".64"/>
<circle cx="119.4" cy="43.9" r=".64"/>
<circle cx="119.4" cy="54.1" r=".64"/>
<circle cx="119.4" cy="56.6" r=".64"/>
<circle cx="119.4" cy="41.4" r=".64"/>
<circle cx="121.9" cy="51.5" r=".64"/>
<circle cx="121.9" cy="43.9" r=".64"/>
<circle cx="121.9" cy="54.1" r=".64"/>
<circle cx="121.9" cy="46.4" r=".64"/>
<circle cx="121.9" cy="49" r=".64"/>
<circle cx="121.9" cy="56.6" r=".64"/>
<circle cx="121.9" cy="59.1" r=".64"/>
<circle cx="121.9" cy="41.4" r=".64"/>
<circle cx="119.4" cy="61.7" r=".64"/>
<circle cx="119.4" cy="64.2" r=".64"/>
<circle cx="121.9" cy="61.7" r=".64"/>
<circle cx="121.9" cy="64.2" r=".64"/>
</g>
<path d="M269.7 86.3h5.9" fill="none" stroke="#008080" stroke-width=".18"/>
<text font-size="3.1" fill="#f0f" x="108" y="28">28-pin module socket</text>
<g font-size="2.9" fill="#808080">
<text x="161.6" y="29.1">IC1</text>
<text x="221.3" y="34.1">IC2</text>
<text x="152.8" y="48.1">M24C32-WMN6P</text>
<text x="220.4" y="65.9">Si8641BB-B-IS1</text>
<text x="221.3" y="72.2">IC3</text>
<text x="132.3" y="89.9">IC4</text>
<text x="220.4" y="104">Si8641BB-B-IS1</text>
<text x="125.2" y="109.3">LP2985-33DBVR</text>
<text x="143.5" y="151.2">IC7</text>
<text x="143.5" y="162">L79L15</text>
</g>
<g font-size="2.5" fill="#c0c0c0">
<text x="21.6" y="21.5">DIB connector</text>
<text x="143.5" y="21.5">I2C Module ID EEPROM</text>
<text x="196.8" y="21.5">Bus isolator</text>
<text x="21.6" y="87.6">Isolated +/-5 V, +/-12 V power supply, +3.3 V LDO</text>
<text x="161.3" y="173.9">Plastic parts</text>
</g>
<g font-size="2.5" fill="#808080">
<text x="180.3" y="28">+3V3</text>
<text x="208.3" y="28">+3V3</text>
<text x="244.9" y="27.9">+3V3_ISO</text>
<text x="22.7" y="35.5">+3V3</text>
<text x="55.9" y="35.9">X1-1</text>
<text x="58.4" y="33">77317-104-28LF</text>
<text x="183.8" y="34.6">100n</text>
<text x="183.8" y="32.1">C1</text>
<text x="196.8" y="34.6">10</text>
<text x="199.1" y="32.1">C2</text>
<text x="199.5" y="34.6">0n</text>
<text x="265" y="34.6">100n</text>
<text x="265" y="32.1">C3</text>
<text x="55.9" y="41">X1-5</text>
<text x="70.9" y="38.4">X1-4</text>
<text x="70.9" y="41">X1-6</text>
<text x="184.1" y="40.1">GNDIO</text>
<text x="195.6" y="40.1">GNDIO</text>
<text x="269.9" y="38.7">GND</text>
<text x="55.9" y="43.5">X1-7</text>
<text x="55.9" y="46.1">X1-9</text>
<text x="69.5" y="46.1">X1-10</text>
<text x="70.9" y="43.5">X1-8</text>
<text x="55.9" y="48.6">X1-11</text>
<text x="55.9" y="51.1">X1-13</text>
<text x="55.9" y="53.7">X1-15</text>
<text x="69.5" y="51.1">X1-14</text>
<text x="69.5" y="53.7">X1-16</text>
<text x="69.5" y="48.6">X1-12</text>
<text x="146" y="50.2">GNDIO</text>
<text x="55.9" y="56.2">X1-17</text>
<text x="55.9" y="58.8">X1-19</text>
<text x="69.5" y="56.2">X1-18</text>
<text x="69.5" y="58.8">X1-20</text>
<text x="55.9" y="63.8">X1-23</text>
<text x="69.5" y="63.8">X1-24</text>
<text x="149.7" y="61.5">+3V3</text>
<text x="29.2" y="69.2">+5V</text>
<text x="55.9" y="66.4">X1-25</text>
<text x="69.5" y="66.4">X1-26</text>
<text x="205.7" y="68">G</text>
<text x="207.7" y="68">NDIO</text>
<text x="252.7" y="69.2">GND</text>
<text x="21.1" y="76.1">4907</text>
<text x="22.8" y="72.3">J1</text>
<text x="196.8" y="75.3">10</text>
<text x="199.1" y="72.7">C4</text>
<text x="199.5" y="75.3">0n</text>
<text x="262.5" y="75.3">100n</text>
<text x="262.5" y="72.7">C5</text>
<text x="44.5" y="78.2">GNDIO</text>
<text x="85.1" y="78.2">GNDIO</text>
<text x="188.6" y="79.4">GNDIO</text>
<text x="267.3" y="79.3">GND</text>
<text x="92.7" y="87.1">+5V_ISO</text>
<text x="153" y="87.1">+3V3_ISO</text>
<text x="43.8" y="95.3">+5V</text>
<text x="191.3" y="92">JP1</text>
<text x="72.8" y="98.5">D1</text>
<text x="84.1" y="97.9">D2</text>
<text x="98.1" y="98.7">C8</text>
<text x="112.1" y="98.7">C6</text>
<text x="153.3" y="101.9">10n</text>
<text x="153.3" y="99.4">C9</text>
<text x="160.3" y="98.1">C7</text>
<text x="21" y="104.7">GNDIO</text>
<text x="98.1" y="102.6">4u7</text>
<text x="109.8" y="102.6">100n</text>
<text x="160.3" y="103.2">2u2</text>
<text x="205.7" y="106.1">GNDIO</text>
<text x="252.7" y="107.3">GND</text>
<text x="45.7" y="113.2">SRF0905-202Y</text>
<text x="45.7" y="110.8">L1</text>
<text x="95.3" y="109.8">GND</text>
<text x="113" y="109.8">GND</text>
<text x="148.6" y="112.3">GND</text>
<text x="156.8" y="112.3">GND</text>
<text x="91.1" y="123.5">C10</text>
<text x="108.8" y="120.1">D3</text>
<text x="92.9" y="126">1u</text>
<text x="104.4" y="128.3">D4</text>
<text x="126.4" y="130.1">L2</text>
<text x="143.5" y="128.3">L78L15</text>
<text x="143.5" y="126.4">IC5</text>
<text x="169.5" y="129.6">+15V_ISO</text>
<text x="29.2" y="135.9">IC6</text>
<text x="91.1" y="133.7">C11</text>
<text x="92.9" y="136.2">1u</text>
<text x="120.3" y="137.5">C12</text>
<text x="138" y="136.8">C14</text>
<text x="164.1" y="136.8">C13</text>
<text x="66.7" y="138.5">TR1</text>
<text x="104.4" y="138.5">D5</text>
<text x="120.3" y="139.4">4u7</text>
<text x="138" y="139.4">1u</text>
<text x="164.1" y="140.6">100n</text>
<text x="174" y="142.9">TP1</text>
<text x="104.4" y="148.6">D6</text>
<text x="138" y="149.5">C17</text>
<text x="164.1" y="149.5">C16</text>
<text x="29.2" y="154.4">SN6505BDBVT</text>
<text x="47.9" y="155.2">C18</text>
<text x="60.3" y="151.8">WE-750315371</text>
<text x="61.9" y="155.2">C20</text>
<text x="91.1" y="154">C19</text>
<text x="120.3" y="152.1">4u7</text>
<text x="120.3" y="150.2">C15</text>
<text x="126.4" y="155.5">L3</text>
<text x="138" y="152.1">1u</text>
<text x="164.1" y="153.3">100n</text>
<text x="168.9" y="155">-15V_ISO</text>
<text x="173.3" y="150.4">GND</text>
<text x="46.9" y="157.8">100n</text>
<text x="61.9" y="157.2">10u</text>
<text x="92.9" y="156.5">1u</text>
<text x="104.4" y="158.8">D7</text>
<text x="91.1" y="164.1">C21</text>
<text x="92.9" y="166.7">1u</text>
<text x="108.8" y="162.6">D8</text>
<text x="36.8" y="172.8">470K</text>
<text x="38.1" y="168.3">R1</text>
<text x="47" y="172.8">470K</text>
<text x="48.3" y="168.3">R2</text>
<text x="72.8" y="172.1">D9</text>
<text x="84.1" y="172.1">D10</text>
<text x="26" y="175.9">PE</text>
<text x="32.5" y="179.4">4n7/1kV</text>
<text x="37.1" y="176.8">C22</text>
<text x="95.9" y="177.8">-5V_ISO</text>
<text x="47.2" y="180.9">GND</text>
<text x="92.3" y="185.7">4u7</text>
<text x="92.3" y="183.8">C23</text>
<text x="92.1" y="190.5">GND</text>
</g>
<g font-size="2.1" fill="#808080">
<text x="152.1" y="34.7">5</text>
<text x="152.1" y="32.1">6</text>
<text x="156" y="35.8">SDA</text>
<text x="156" y="33.2">SCL</text>
<text x="167.2" y="33.2">VCC</text>
<text x="174.3" y="32.1">8</text>
<text x="152.1" y="37.2">7</text>
<text x="156" y="38.3">WP</text>
<text x="169" y="38.3">A0</text>
<text x="169" y="40.8">A1</text>
<text x="174.3" y="37.2">1</text>
<text x="174.3" y="39.7">2</text>
<text x="213.1" y="37.2">1</text>
<text x="213.1" y="39.7">2</text>
<text x="217" y="38.3">VDD1</text>
<text x="217" y="40.8">GND1_2</text>
<text x="241.9" y="40.8">GND2</text>
<text x="242.1" y="38.3">VDD2</text>
<text x="250.5" y="39.7">15</text>
<text x="250.5" y="37.2">16</text>
<text x="152.1" y="42.3">4</text>
<text x="156" y="43.4">GND</text>
<text x="169" y="43.4">A2</text>
<text x="174.3" y="42.3">3</text>
<text x="213.1" y="44.8">3</text>
<text x="213.1" y="47.3">4</text>
<text x="217" y="45.9">A1</text>
<text x="245.2" y="45.9">B1</text>
<text x="250.5" y="47.3">13</text>
<text x="250.5" y="44.8">14</text>
<text x="213.1" y="49.9">5</text>
<text x="213.1" y="52.4">6</text>
<text x="217" y="48.5">A2</text>
<text x="217" y="51">A3</text>
<text x="217" y="53.5">A4</text>
<text x="245.2" y="53.5">B4</text>
<text x="245.2" y="51">B3</text>
<text x="245.2" y="48.5">B2</text>
<text x="250.5" y="52.4">11</text>
<text x="250.5" y="49.9">12</text>
<text x="213.1" y="57.5">7</text>
<text x="217" y="58.6">EN1</text>
<text x="243.7" y="58.6">EN2</text>
<text x="250.5" y="57.5">10</text>
<text x="213.1" y="60">8</text>
<text x="217" y="61.2">GND1</text>
<text x="239.5" y="61.2">GND2_2</text>
<text x="250.5" y="60">9</text>
<text x="213.1" y="75.3">1</text>
<text x="213.1" y="77.8">2</text>
<text x="217" y="76.4">VDD1</text>
<text x="242.1" y="76.4">VDD2</text>
<text x="250.5" y="77.8">15</text>
<text x="250.5" y="75.3">16</text>
<text x="213.1" y="82.9">3</text>
<text x="217" y="78.9">GND1_2</text>
<text x="241.9" y="78.9">GND2</text>
<text x="250.5" y="82.9">14</text>
<text x="213.1" y="85.4">4</text>
<text x="213.1" y="88">5</text>
<text x="217" y="84">A1</text>
<text x="217" y="86.6">A2</text>
<text x="217" y="89.1">A3</text>
<text x="245.2" y="89.1">B3</text>
<text x="245.2" y="86.6">B2</text>
<text x="245.2" y="84">B1</text>
<text x="250.5" y="88">12</text>
<text x="250.5" y="85.4">13</text>
<text x="124.2" y="93.1">1</text>
<text x="128.1" y="94.2">IN</text>
<text x="139.2" y="94.2">OUT</text>
<text x="146.4" y="93.1">5</text>
<text x="146.4" y="95.6">4</text>
<text x="213.1" y="90.5">6</text>
<text x="213.1" y="95.6">7</text>
<text x="217" y="91.6">A4</text>
<text x="245.2" y="91.6">B4</text>
<text x="250.5" y="95.6">10</text>
<text x="250.5" y="90.5">11</text>
<text x="135.5" y="96.7">BYPASS</text>
<text x="213.1" y="98.1">8</text>
<text x="217" y="96.7">EN1</text>
<text x="217" y="99.3">GND1</text>
<text x="239.5" y="99.3">GND2_2</text>
<text x="243.7" y="96.7">EN2</text>
<text x="250.5" y="98.1">9</text>
<text x="124.2" y="103.2">3</text>
<text x="128.1" y="104.3">ON/OFF</text>
<text x="139" y="104.3">GND</text>
<text x="146.4" y="103.2">2</text>
<text x="36.5" y="108.3" transform="rotate(-90 36.5 108.3)">2</text>
<text x="41.6" y="108.3" transform="rotate(-90 41.6 108.3)">1</text>
<text x="36.5" y="117.8" transform="rotate(-90 36.5 117.8)">3</text>
<text x="41.6" y="117.8" transform="rotate(-90 41.6 117.8)">4</text>
<text x="142" y="131.1">8</text>
<text x="159.1" y="131.1">1</text>
<text x="145.8" y="132.3">VI</text>
<text x="149.9" y="135.8">GND</text>
<text x="153.4" y="132.3">VO</text>
<text x="27.7" y="138.8">5</text>
<text x="27.7" y="143.8">6</text>
<text x="31.6" y="139.9">EN</text>
<text x="44.5" y="139.9">D2</text>
<text x="49.9" y="143.8">2</text>
<text x="49.9" y="138.8">3</text>
<text x="63.2" y="138.8">1</text>
<text x="63.2" y="143.8">2</text>
<text x="72.8" y="143.8">5</text>
<text x="72.8" y="138.8">6</text>
<text x="150.8" y="140.2" transform="rotate(-90 150.8 140.2)">2*4</text>
<text x="27.7" y="148.9">4</text>
<text x="31.6" y="145">CLK</text>
<text x="42.8" y="145">VCC</text>
<text x="49.9" y="148.9">1</text>
<text x="63.2" y="148.9">3</text>
<text x="72.8" y="148.9">4</text>
<text x="31.6" y="150">GND</text>
<text x="44.5" y="150">D1</text>
<text x="149.1" y="154.1">GND</text>
<text x="150.8" y="151.5" transform="rotate(-90 150.8 151.5)">5</text>
<text x="139.9" y="156.5">2*4</text>
<text x="145.8" y="157.7">IN</text>
<text x="151.9" y="157.7">OUT</text>
<text x="159.1" y="156.5">1</text>
</g>
<g font-size="2" fill="#f0f">
<text x="107.8" y="34.5">NFAULT 3</text>
<text x="110.4" y="32">+3V3</text>
<text x="115.7" y="32">1</text>
<text x="124.5" y="31.8">2 +Vaux</text>
<text x="124.5" y="34.4">4 NRESET</text>
<text x="106.8" y="37.1">DIB_SCL 5</text>
<text x="111.4" y="39.6">Gnd 7</text>
<text x="124.5" y="36.9">6 OE_SYNC</text>
<text x="124.5" y="42">10 DIB_IRQ</text>
<text x="124.5" y="39.5">8 DIB_SDA</text>
<text x="104.4" y="47.2">DIB_SCLK 13</text>
<text x="106.6" y="42.1">DIB_CSA 9</text>
<text x="110.2" y="44.7">Gnd 11</text>
<text x="124.5" y="44.5">12 DIB_CSB</text>
<text x="124.5" y="47.1">14 DIB_MISO</text>
<text x="104.5" y="49.8">DIB_MOSI 15</text>
<text x="107.1" y="52.3">DIB_A0</text>
<text x="114.6" y="52.3">17</text>
<text x="124.5" y="49.6">16 Gnd</text>
<text x="124.5" y="52.1">18 DIB_A2</text>
<text x="107.1" y="54.8">DIB_A1</text>
<text x="109.3" y="57.4">+12V 21</text>
<text x="110.4" y="59.9">+5V 23</text>
<text x="114.6" y="54.8">19</text>
<text x="124.5" y="57.2">22 +12V</text>
<text x="124.5" y="59.8">24 +5V</text>
<text x="124.5" y="54.7">20 Gnd</text>
<text x="104.8" y="65">UART_RX 27</text>
<text x="110.2" y="62.5">Gnd 25</text>
<text x="124.5" y="62.3">26 BOOT</text>
<text x="124.5" y="64.8">28 UART_TX</text>
</g>
<g font-size="1.8" fill="#008080">
<text x="141.6" y="31.8">DIB_SCL</text>
<text x="141.6" y="34.4">DIB_SDA</text>
<text x="36.8" y="39.5">DIB_SCL</text>
<text x="86.7" y="36.9">DIB_NRESET</text>
<text x="89.4" y="39.5">OE_SYNC</text>
<text x="90.3" y="42">DIB_SDA</text>
<text x="21.6" y="44.5">DIB_CSA</text>
<text x="90.2" y="47.1">DIB_CSB</text>
<text x="90.7" y="44.5">DIB_IRQ</text>
<text x="196.8" y="47.1">DIB_SCLK</text>
<text x="196.8" y="44.5">DIB_MOSI</text>
<text x="272.9" y="44.5">MOSI</text>
<text x="273.9" y="47.1">SCK</text>
<text x="21.6" y="49.6">DIB_SCLK</text>
<text x="21.6" y="52.1">DIB_MOSI</text>
<text x="94.4" y="49.6">DIB_MISO</text>
<text x="141.6" y="52.1">DIB_A2</text>
<text x="196.8" y="49.6">DIB_CSA</text>
<text x="196.8" y="52.1">DIB_MISO</text>
<text x="272.9" y="52.1">MISO</text>
<text x="273.8" y="49.6">NSS</text>
<text x="21.6" y="54.7">DIB_A0</text>
<text x="21.6" y="57.2">DIB_A1</text>
<text x="91.7" y="54.7">DIB_A2</text>
<text x="141.6" y="57.2">DIB_A0</text>
<text x="141.6" y="54.7">DIB_A1</text>
<text x="88.9" y="64.8">DIB_BOOT</text>
<text x="199.4" y="82.6">OE_SYNC</text>
<text x="270.7" y="82.6">SYNC</text>
<text x="184.1" y="85.2">DIB_IRQ</text>
<text x="199.4" y="87.7">DIB_NRE</text>
<text x="199.4" y="85.2">DIB_BOO</text>
<text x="207" y="87.7">SET</text>
<text x="207.2" y="85.2">T</text>
<text x="269.6" y="85.2">BOOT0</text>
<text x="269.7" y="87.7">RESET</text>
<text x="184.1" y="95.3">DIB_CSB</text>
<text x="272.4" y="90.2">IRQ</text>
</g>
<g font-size="1.8" fill="#808080">
<text x="40" y="45">RN1-2</text>
<text x="267.9" y="45">RN2-4</text>
<text x="267.9" y="47.6">RN2-2</text>
<text x="40" y="52.7">RN1-4</text>
<text x="40" y="50.1">RN1-3</text>
<text x="87.6" y="52.7">DR1206-33R-4/8</text>
<text x="87.6" y="48.8">RN1-1</text>
<text x="267.9" y="50.1">RN2-1</text>
<text x="267.9" y="52.7">RN2-3</text>
<text x="262.9" y="55.8">DR1206-33R-4/8</text>
<text x="172.1" y="62.8">RN3-2</text>
<text x="172.1" y="65.4">RN3-3</text>
<text x="172.1" y="60.3">RN3-1</text>
<text x="163.8" y="68.5">DR1206-47K-4/8</text>
<text x="64.6" y="100">MBR0530T3G</text>
<text x="84.1" y="99.4">MBR0530T3G</text>
<text x="105.7" y="122.2">MBR0530T3G</text>
<text x="104.4" y="129.9">MBR0530T3G</text>
<text x="119.4" y="134.4">BLM18AG102SH1D</text>
<text x="104.4" y="140">MBR0530T3G</text>
<text x="104.4" y="150.2">MBR0530T3G</text>
<text x="104.4" y="160.3">MBR0530T3G</text>
<text x="119.4" y="159.8">BLM18AG102SH1D</text>
<text x="105.7" y="167.9">MBR0530T3G</text>
<text x="64.6" y="173.7">MBR0530T3G</text>
<text x="84.1" y="173.7">MBR0530T3G</text>
<text x="167.6" y="179.1">KK1</text>
<text x="167.6" y="181">PCB-MB</text>
<text x="167.6" y="191.2">PCB-MB</text>
<text x="167.6" y="189.3">KK2</text>
</g>
<g font-size="1.8" fill="#800000">
<text x="19.1" y="188.6">Licensed under the TAPR Open Hardware License (www.tapr.org/OHL)</text>
<text x="19.1" y="190.5">More info at http://www.envox.hr/eez</text>
<text x="19.1" y="192.4">Repository: https://github.com/eez-open</text>
</g>
</svg>
